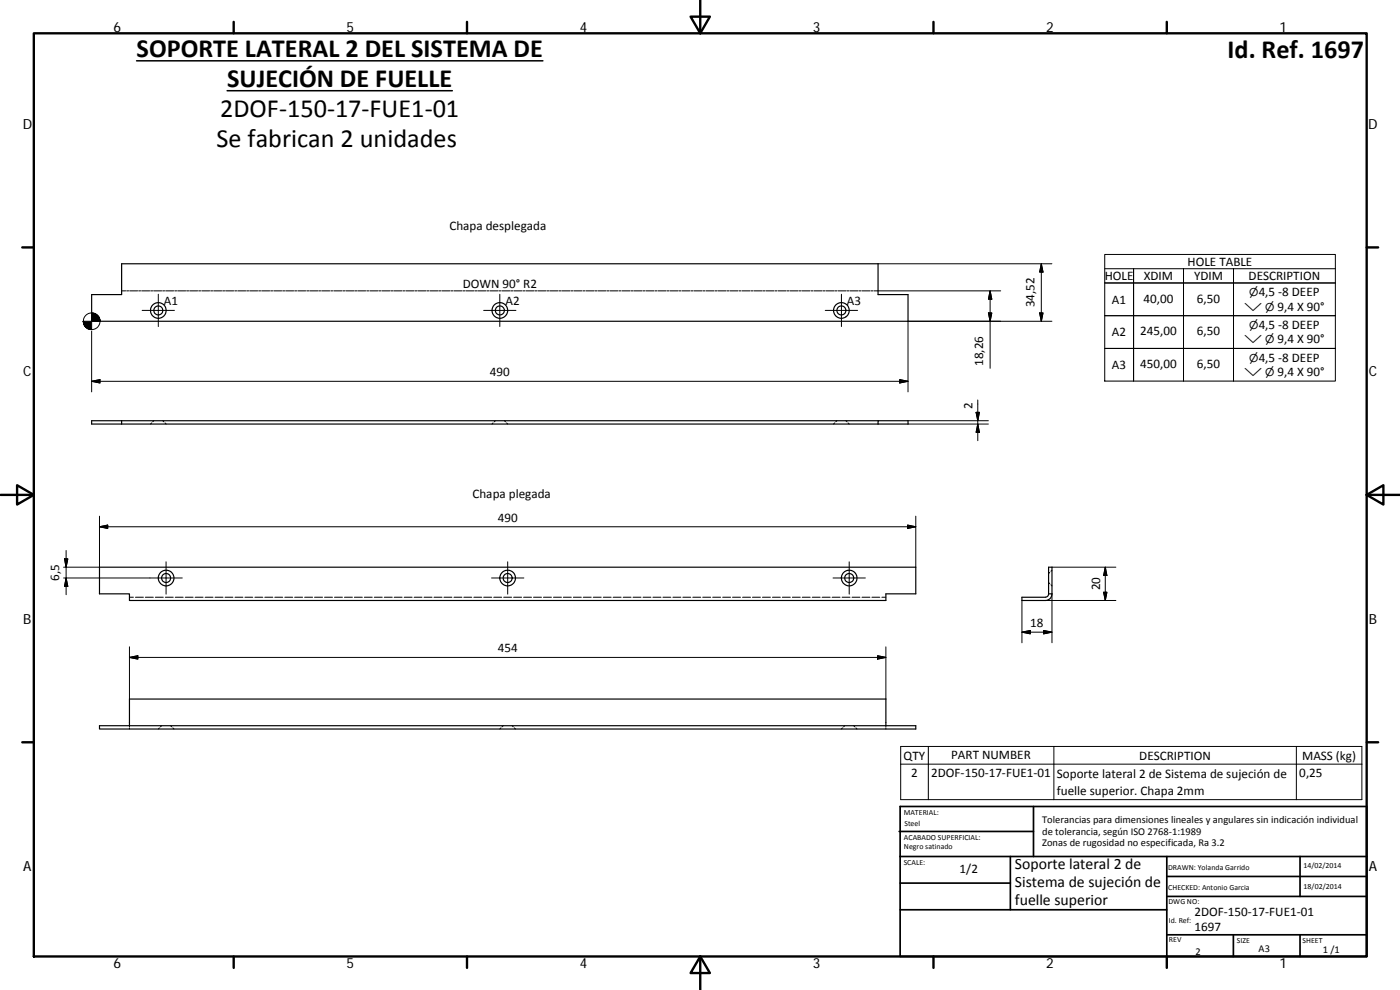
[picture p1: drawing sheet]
<svg xmlns="http://www.w3.org/2000/svg" width="420mm" height="297mm" viewBox="0 0 420 297" stroke-linecap="round" stroke-linejoin="round" font-family="sans-serif">
<g fill="none" stroke="#000" stroke-width=".36">
<path d="M36.5 79.1h227v9.3h9v8h-245v-8h9zM36.5 126.2v1M263.5 126.2h-236v1h245v-1h-9v1M29.9 170.2h244.9v8h-8.9v2h-227v-2h-9zM314.7 178.2h1M314.7 178.2v-8h1v8M315.7 178.2a1.97 1.97 0 0 1-2 2h-7v-1h7l.8-.4 .2-.6M29.9 217.7h244.9v1h-244.9zM38.9 217.7v-8h227v8"/>
<circle cx="47.5" cy="93.2" r="2.34"/>
<circle cx="47.5" cy="93.1" r="1.34"/>
<circle cx="150" cy="93.1" r="2.34"/>
<circle cx="150" cy="93.1" r="1.35"/>
<circle cx="252.5" cy="93.1" r="2.35"/>
<circle cx="252.5" cy="93.1" r="1.35"/>
<circle cx="49.8" cy="173.4" r="1.34"/>
<circle cx="49.9" cy="173.4" r="2.34"/>
<circle cx="152.3" cy="173.4" r="2.35"/>
<circle cx="152.4" cy="173.4" r="1.35"/>
<circle cx="254.8" cy="173.4" r="2.35"/>
<circle cx="254.9" cy="173.4" r="1.35"/>
</g>
<g fill="none" stroke="#000" stroke-width=".3">
<path d="M263.5 79.1h52.2M312.5 79.1v17.3M312.5 79.1l.5 2.5h-1zM331.5 76.3h69.3v38h-69.3zM27.5 99.4v18.2M36.5 87.3h1.2M38 87.3h.6M38.9 87.3h2.4M41.6 87.3h.6M42.5 87.3h2.4M42.7 93.1h9.7M45.2 87.3h.6"/>
<path d="M46.1 87.3h2.4M47.5 88.3v9.7M48.8 87.3h.6M49.7 87.3h2.4M52.4 87.3h.6M53.3 87.3h2.4M56 87.3h.6M56.9 87.3h2.4M59.6 87.3h.6M60.5 87.3h2.4M63.2 87.3h.6M64.1 87.3h2.4"/>
<path d="M66.8 87.3h.6M67.7 87.3h2.4M70.5 87.3h.5M71.3 87.3h2.5M74.1 87.3h.5M74.9 87.3h2.5M77.6 87.3h.6M78.5 87.3h2.5M81.2 87.3h.6M82.2 87.3h2.3M84.8 87.3h.7M85.8 87.3h2.3"/>
<path d="M88.4 87.3h.7M89.4 87.3h2.3M92.1 87.3h.6M93 87.3h2.4M95.7 87.3h.6M96.6 87.3h2.4M99.3 87.3h.6M100.2 87.3h2.4M102.9 87.3h.6M103.8 87.3h2.4M106.5 87.3h.6M107.4 87.3h2.4"/>
<path d="M110.1 87.3h.6M111 87.3h2.4M113.7 87.3h.6M114.6 87.3h2.4M117.3 87.3h.6M118.2 87.3h2.4M120.9 87.3h.6M121.8 87.3h2.4M124.5 87.3h.6M125.4 87.3h2.4M128.1 87.3h.6M129 87.3h2.4"/>
<path d="M131.7 87.3h.6M132.6 87.3h2.4M135.3 87.3h.6M136.2 87.3h2.4M138.9 87.3h.6M139.8 87.3h2.4M142.5 87.3h.6M143.4 87.3h2.4M145.1 93.1h9.7M146.1 87.3h.6M147 87.3h2.4M149.7 87.3h.6"/>
<path d="M150 88.3v9.7M150.6 87.3h2.4M153.3 87.3h.6M154.2 87.3h2.4M156.9 87.3h.6M157.8 87.3h2.4M160.5 87.3h.6M161.4 87.3h2.4M164.1 87.3h.6M165 87.3h2.4M167.7 87.3h.6M168.6 87.3h2.4"/>
<path d="M171.3 87.3h.6M172.2 87.3h2.4M175 87.3h.5M175.8 87.3h2.5M178.5 87.3h.6M179.4 87.3h2.4M182.1 87.3h.6M183 87.3h2.4M185.7 87.3h.6M186.7 87.3h2.3M189.3 87.3h.7M190.2 87.3h2.4"/>
<path d="M192.9 87.3h.6M193.8 87.3h2.4M196.6 87.3h.5M197.5 87.3h2.4M200.2 87.3h.6M201.1 87.3h2.4M203.7 87.3h.7M204.7 87.3h2.3M207.4 87.3h.6M208.3 87.3h2.4M211 87.3h.6M211.9 87.3h2.4"/>
<path d="M214.6 87.3h.6M215.5 87.3h2.4M218.2 87.3h.6M219.1 87.3h2.4M221.8 87.3h.6M222.7 87.3h2.4M225.4 87.3h.6M226.3 87.3h2.4M229 87.3h.6M229.9 87.3h2.4M232.6 87.3h.6M233.5 87.3h2.4"/>
<path d="M236.2 87.3h.6M237.1 87.3h2.4M239.8 87.3h.6M240.7 87.3h2.4M243.4 87.3h.6M244.3 87.3h2.4M247 87.3h.6M247.7 93.1h9.7M247.9 87.3h2.4M250.6 87.3h.6M251.5 87.3h2.4M252.5 88.3v9.7"/>
<path d="M254.2 87.3h.6M255.1 87.3h2.4M257.8 87.3h.6M258.7 87.3h2.4M261.4 87.3h.6M262.3 87.3h38M296.6 93.9h1.1l-.6 2.5zM297.1 87.3v23.2M297.1 87.3l.6 2.5h-1.1zM312 93.9h1l-.5 2.5zM315.7 96.4h-43.2v21.2M331.5 80.6h8.7v4.3"/>
<path d="M340.2 94.7v-9.8h-8.7h69.3h-30.6v-4.3v33.7M355.2 80.6v33.7M370.2 84.9v9.8h30.6h-69.3h8.7v9.8M400.8 80.6h-60.6v33.7v-9.8h-8.7h69.3h-30.6v-9.8M27.5 114.4l2.5-.5v1zM27.5 114.4h245M270 113.9l2.5 .5-2.5 .5zM45.5 126.9l-.3 .3M46.2 126.2l-.4 .4M48.9 126.2l.3 .4M49.5 126.9l.4 .3M148 126.9l-.3 .3"/>
<path d="M148.7 126.2l-.4 .4M151.4 126.2l.3 .4M152 126.9l.4 .3M250.5 126.9l-.3 .3M251.2 126.2l-.4 .4M253.9 126.2l.3 .4M254.5 126.9l.4 .3M272.5 126.2h24.1M272.5 127.2h24.1M292.9 123.7h1l-.5 2.5zM293.4 120v12.2M293.4 127.2l.5 2.5h-1z"/>
<path d="M29.9 154.9v15.3h-10.8M29.9 158.1l2.4-.6v1.1zM29.9 158.1h244.9M272.4 157.5l2.4 .6-2.4 .5zM274.8 154.9v15.3M19.1 173.4h35.6M19.4 167.7h1l-.6 2.5zM19.8 173.4l.6 2.5h-1zM19.8 165.2v13.2M38.9 179.2h1.1M40.6 179.2h2.4M43.6 179.2h2.4"/>
<path d="M46.6 179.2h2.4M49.6 179.2h2.4M49.8 168.6v9.7M52.6 179.2h2.4M55.6 179.2h2.4M58.6 179.2h2.3M61.6 179.2h2.3M64.5 179.2h2.4M67.5 179.2h2.4M70.5 179.2h2.4M73.5 179.2h2.4M76.5 179.2h2.4"/>
<path d="M79.5 179.2h2.4M82.5 179.2h2.3M85.5 179.2h2.4M88.4 179.2h2.4M91.4 179.2h2.4M94.4 179.2h2.4M97.4 179.2h2.4M100.4 179.2h2.4M103.4 179.2h2.4M106.4 179.2h2.3M109.3 179.2h2.4M112.3 179.2h2.4"/>
<path d="M115.3 179.2h2.4M118.3 179.2h2.4M121.3 179.2h2.4M124.3 179.2h2.4M127.3 179.2h2.4M130.2 179.2h2.5M133.2 179.2h2.4M136.2 179.2h2.4M139.2 179.2h2.4M142.2 179.2h2.4M145.2 179.2h2.4M147.5 173.4h9.7"/>
<path d="M148.2 179.2h2.4M151.2 179.2h2.4M152.4 168.6v9.7M154.1 179.2h2.4M157.1 179.2h2.4M160.1 179.2h2.4M163.1 179.2h2.4M166.1 179.2h2.4M169.1 179.2h2.4M172.1 179.2h2.4M175 179.2h2.4M178 179.2h2.4"/>
<path d="M181 179.2h2.4M184 179.2h2.4M187 179.2h2.4M190 179.2h2.4M193 179.2h2.4M195.9 179.2h2.5M199 179.2h2.3M201.9 179.2h2.4M204.9 179.2h2.4M207.9 179.2h2.4M210.9 179.2h2.4M213.9 179.2h2.4"/>
<path d="M216.9 179.2h2.4M219.8 179.2h2.4M222.9 179.2h2.3M225.8 179.2h2.4M228.8 179.2h2.4M231.8 179.2h2.4M234.8 179.2h2.4M237.8 179.2h2.4M240.8 179.2h2.4M243.8 179.2h2.3M246.7 179.2h2.4M249.7 179.2h2.4"/>
<path d="M250 173.4h9.7M252.7 179.2h2.4M254.9 168.6v9.7M255.7 179.2h2.4M258.7 179.2h2.4M261.7 179.2h2.3M264.7 179.2h1.2M314.7 174.8l.3 .3M315 171.7l-.3 .4M315.4 175.5l.3 .3M315.7 171.1l-.3 .3M315.7 170.2h19.2"/>
<path d="M315.7 178.2v14.6M331.2 177.7h1l-.5 2.5zM331.7 170.2v10M331.7 170.2l.5 2.5h-1zM38.9 194.1v15.6M38.9 197.3l2.5-.6v1.1zM38.9 197.3h227M263.4 196.7l2.5 .6-2.5 .5zM265.9 194.1v15.6M306.7 189.7l2.5-.5v1zM306.7 189.7h9M306.7 180.2v12.6"/>
<path d="M313.2 189.2l2.5 .5-2.5 .5zM313.7 180.2h21.2M38.9 217.7v.4M38.9 218.4v.3M47.8 218.4l-.3 .3M48.5 217.7l-.3 .4M51.2 217.7l.4 .4M51.9 218.4l.3 .3M150.3 218.4l-.3 .3M151 217.7l-.3 .4M153.7 217.7l.3 .4M154.4 218.4l.3 .3"/>
<path d="M252.8 218.4l-.3 .3M253.5 217.7l-.3 .4M256.2 217.7l.3 .4M256.9 218.4l.3 .3M265.9 217.7v.4M265.9 218.4v.3M270.3 224h138.4v15.9h-138.4zM270.3 229.3h138.4M278.6 224v15.9M316.3 224v15.9M389.1 224v15.9"/>
<circle cx="27.5" cy="96.4" r="2.5"/>
</g>
<g fill="none" stroke="#000" stroke-width=".71">
<path d="M10.1 10h400.1v277h-400.1zM70.1 6.6v3.4M140.2 6.6v3.4M207.3 5h5.8l-2.9 5zM210.2 0v10M280.2 6.6v3.4M350.2 6.6v3.4M6.7 74.2h3.4M410.2 74.2h3.4M.2 148.5h9.9M5.1 145.6l5 2.9-5 2.9zM410.2 148.5l5-2.9v5.8z"/>
<path d="M410.2 148.5h9.9M6.7 222.7h3.4M410.2 222.7h3.4M70.1 287v3.4M140.2 287v3.4M210.2 287l2.9 5h-5.8zM210.2 287v10M280.2 287v3.4M350.2 287v3.4"/>
</g>
<g fill="none" stroke="#000" stroke-width=".51">
<path d="M269.8 249.5h40.4M270.1 257h140.1M270.1 242h140.1v45h-140.1zM303.2 257v16M310.2 242v15M350.2 257v30M390.2 257v12M270.1 273h80.1M270.1 265h33.1M350.2 269h60M350.2 263h60M350.2 280.5h60"/>
<path d="M370.2 280.5v6.5M390.2 280.5v6.5"/>
</g>
<path d="M41 18.2h121.9M68.2 27.2h67.6" fill="none" stroke="#000" stroke-width=".46"/>
<g fill="#000" stroke="#000" stroke-width=".3">
<path d="M25 96.4l.1 .7zM25 96.4l.2 1zM25 96.4l.4 1.4zM25 96.4l.6 1.6zM25 96.4l.9 1.9zM25 96.4l1.2 2.1-.3-.2zM25 96.4l1.5 2.3zM25 96.4l1.8 2.4-.3-.1zM25 96.4l2.2 2.5-.4-.1zM25 96.4l2.5 2.5h-.3zM27.5 93.9l2.5 2.5h-2.5zM25 96.4h2.5v2.5z"/>
<path d="M29.9 95.7l.1 .7zM29.8 95.4l.2 1zM29.6 95l.4 1.4zM29.4 94.8l.6 1.6zM29.1 94.5l.9 1.9zM28.9 94.3l1.1 2.1zM28.6 94.1l.3 .2 1.1 2.1zM28.2 94l.4 .1 1.4 2.3zM27.9 93.9l.3 .1 1.8 2.4zM27.5 93.9h.4l2.1 2.5zM296.6 93.9h1.1l-.6 2.5zM297.1 87.3l.6 2.5h-1.1z"/>
<path d="M312 93.9h1l-.5 2.5zM312.5 79.1l.5 2.5h-1zM27.5 114.4l2.5-.5v1zM270 113.9l2.5 .5-2.5 .5zM292.9 123.7h1l-.5 2.5zM293.4 127.2l.5 2.5h-1zM29.9 158.1l2.4-.6v1.1zM272.4 157.5l2.4 .6-2.4 .5zM19.4 167.7h1l-.6 2.5zM19.8 173.4l.6 2.5h-1zM331.2 177.7h1l-.5 2.5zM331.7 170.2l.5 2.5h-1z"/>
<path d="M38.9 197.3l2.5-.6v1.1zM263.4 196.7l2.5 .6-2.5 .5zM306.7 189.7l2.5-.5v1zM313.2 189.2l2.5 .5-2.5 .5z"/>
</g>
<g font-size="7.9">
<text x="41" y="17.1">SOPORTE LATERAL 2 DEL SISTEMA DE</text>
<text x="368.4" y="17.3">Id. Ref. 1697</text>
<text x="68.2" y="26.1">SUJECIÓN DE FUELLE</text>
<text x="66.1" y="35.1">2DOF‐150‐17‐FUE1‐01</text>
<text x="65" y="44.1">Se fabrican 2 unidades</text>
</g>
<g font-size="4.7">
<text x="304.6" y="260.8">Soporte lateral 2 de</text>
<text x="304.6" y="266.2">Sistema de sujeción de</text>
<text x="304.6" y="271.6">fuelle superior</text>
</g>
<g font-size="4.2">
<text x="34" y="9.6">6</text>
<text x="104" y="9.6">5</text>
<text x="174" y="9.6">4</text>
<text x="244" y="9.6">3</text>
<text x="314" y="9.6">2</text>
<text x="384" y="9.6">1</text>
<text x="6.8" y="38.7">D</text>
<text x="410.6" y="38.7">D</text>
<text x="7" y="112.9">C</text>
<text x="410.8" y="112.9">C</text>
<text x="7" y="187.1">B</text>
<text x="410.8" y="187.1">B</text>
<text x="7" y="261.3">A</text>
<text x="410.8" y="261.3">A</text>
<text x="34" y="290.4">6</text>
<text x="104" y="290.4">5</text>
<text x="174" y="290.4">4</text>
<text x="244" y="290.4">3</text>
<text x="314" y="290.4">2</text>
<text x="384" y="290.4">1</text>
</g>
<g font-size="3.9">
<text x="134.9" y="69.1">Chapa desplegada</text>
<text x="356.4" y="79.7">HOLE TABLE</text>
<text x="138.9" y="86.5">DOWN 90° R2</text>
<text x="331.5" y="84">HOLE</text>
<text x="343.3" y="84">XDIM</text>
<text x="358.3" y="84">YDIM</text>
<text x="374.7" y="84">DESCRIPTION</text>
<text x="377.8" y="88.8">4,5 ‐8 DEEP</text>
<text x="49.2" y="91.5">A1</text>
<text x="151.7" y="91.5">A2</text>
<text x="254.2" y="91.5">A3</text>
<text x="310.4" y="92.2" transform="rotate(-90 310.4 92.2)">34,52</text>
<text x="333.7" y="91.1">A1</text>
<text x="343.2" y="90.8">40,00</text>
<text x="359.2" y="90.8">6,50</text>
<text x="383.4" y="93.2">9,4 X 90°</text>
<text x="333.7" y="100.9">A2</text>
<text x="342.2" y="100.6">245,00</text>
<text x="359.2" y="100.6">6,50</text>
<text x="377.8" y="98.7">4,5 ‐8 DEEP</text>
<text x="383.4" y="103">9,4 X 90°</text>
<text x="147" y="112.8">490</text>
<text x="295.1" y="109.8" transform="rotate(-90 295.1 109.8)">18,26</text>
<text x="333.7" y="110.7">A3</text>
<text x="342.2" y="110.4">450,00</text>
<text x="359.2" y="110.4">6,50</text>
<text x="377.8" y="108.5">4,5 ‐8 DEEP</text>
<text x="383.4" y="112.8">9,4 X 90°</text>
<text x="291.9" y="122.8" transform="rotate(-90 291.9 122.8)">2</text>
<text x="141.8" y="149.4">Chapa plegada</text>
<text x="149.4" y="156.5">490</text>
<text x="17.8" y="174.3" transform="rotate(-90 17.8 174.3)">6,5</text>
<text x="330.1" y="177.2" transform="rotate(-90 330.1 177.2)">20</text>
<text x="309.2" y="188.1">18</text>
<text x="149.4" y="195.7">454</text>
<text x="271.2" y="227.9">QTY</text>
<text x="285.5" y="227.9">PART NUMBER</text>
<text x="341.9" y="227.9">DESCRIPTION</text>
<text x="390.8" y="228">MASS (kg)</text>
<text x="273.4" y="233.2">2</text>
<text x="279.5" y="233.2">2DOF‐150‐17‐FUE1‐01</text>
<text x="317.2" y="233.3">Soporte lateral 2 de Sistema de sujeción de</text>
<text x="389.9" y="233.2">0,25</text>
<text x="317.2" y="238.6">fuelle superior. Chapa 2mm</text>
<text x="288" y="262">1/2</text>
<text x="358.5" y="274.9">2DOF‐150‐17‐FUE1‐01</text>
<text x="358.5" y="279.4">1697</text>
</g>
<g font-size="3.3">
<text x="374.9" y="88.8">⌀</text>
<text x="373.4" y="93.2">⌵ ⌀</text>
<text x="374.9" y="98.7">⌀</text>
<text x="373.4" y="103">⌵ ⌀</text>
<text x="373.4" y="112.8">⌵ ⌀</text>
<text x="374.9" y="108.5">⌀</text>
</g>
<g font-size="3.1">
<text x="312.8" y="246.8">Tolerancias para dimensiones lineales y angulares sin indicación individual</text>
<text x="312.8" y="250.4">de tolerancia, según ISO 2768‐1:1989</text>
<text x="312.8" y="254">Zonas de rugosidad no especificada, Ra 3.2</text>
<text x="358.7" y="286.4">2</text>
<text x="377.7" y="285.6">A3</text>
<text x="397" y="285.9">1 /1</text>
</g>
<g font-size="2.4">
<text x="271.2" y="244.4">MATERIAL:</text>
<text x="271.3" y="251.9">ACABADO SUPERFICIAL:</text>
<text x="271.4" y="247.9">Steel</text>
<text x="271.3" y="254.6">Negro satinado</text>
<text x="271.2" y="259.7">SCALE:</text>
<text x="350.6" y="260.9">DRAWN: Yolanda Garrido</text>
<text x="391.2" y="260.6">14/02/2014</text>
<text x="350.6" y="267">CHECKED: Antonio Garcia</text>
<text x="391.2" y="266.6">18/02/2014</text>
<text x="350.7" y="271.4">DWG NO:</text>
<text x="350.8" y="276.8">Id. Ref:</text>
<text x="350.8" y="282.8">REV</text>
<text x="371.2" y="282.9">SIZE</text>
<text x="390.9" y="282.9">SHEET</text>
</g>
</svg>
